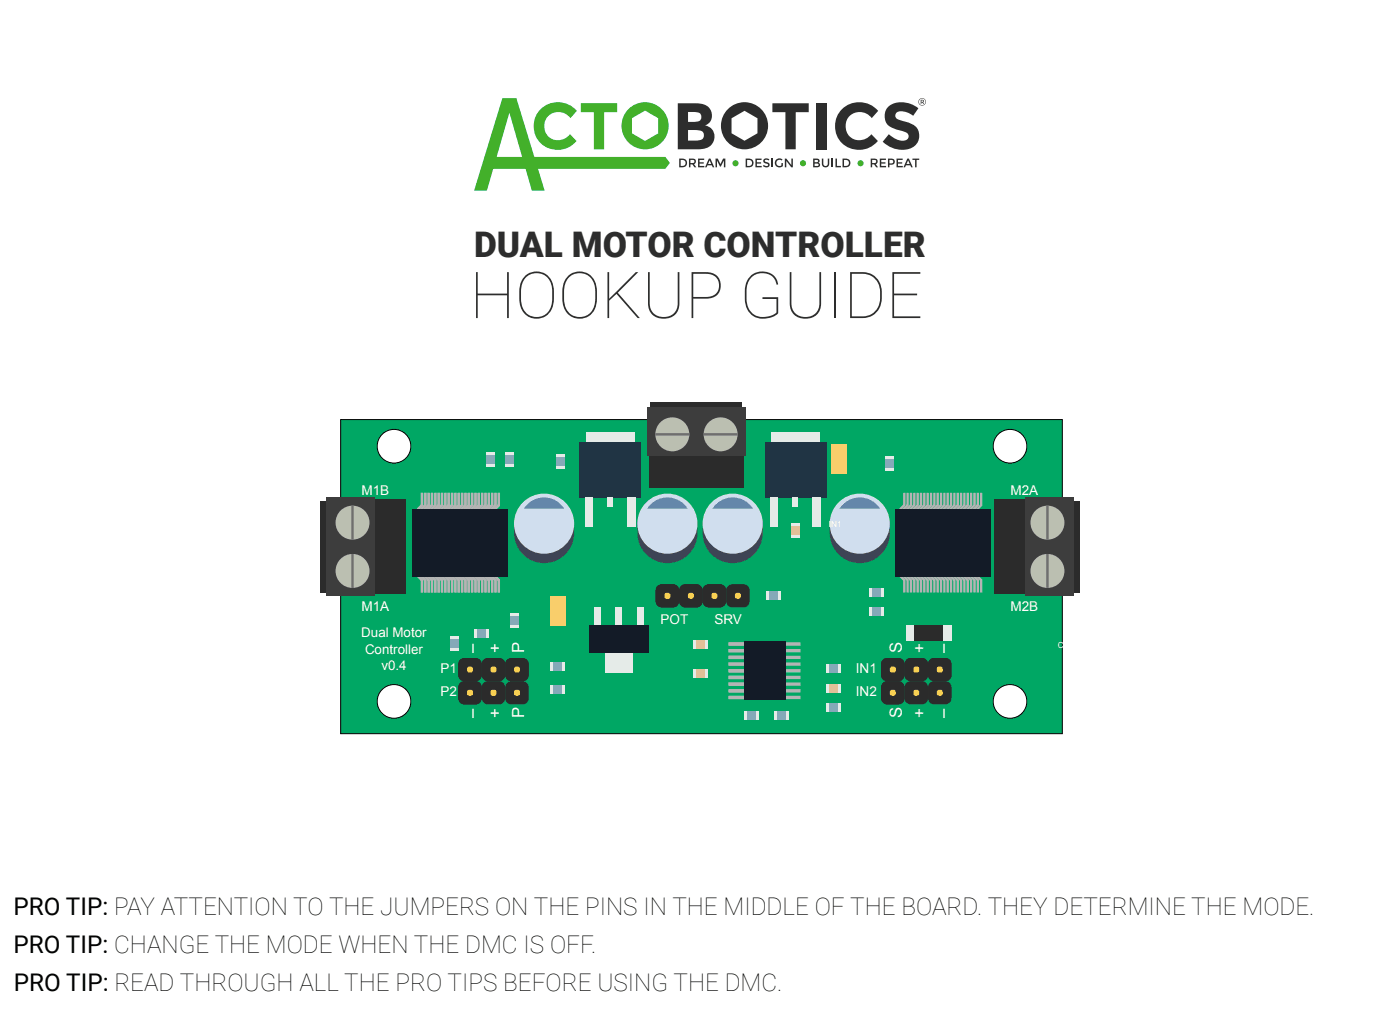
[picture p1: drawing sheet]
<svg xmlns="http://www.w3.org/2000/svg" width="203mm" height="147mm" viewBox="0 0 203 147" stroke-linecap="round" stroke-linejoin="round" font-family="sans-serif">
<!-- layer: Layer 1 -->
<path d="M144.2 64.8a2.44 2.44 0 0 1 4.8 0 2.44 2.44 0 0 1-4.8 0zM144.2 101.8a2.44 2.44 0 0 1 4.8 0 2.44 2.44 0 0 1-4.8 0zM54.7 64.8a2.45 2.45 0 0 1 4.9 0 2.45 2.45 0 0 1-4.9 0zM54.7 101.8a2.45 2.45 0 0 1 4.9 0 2.45 2.45 0 0 1-4.9 0zM49.4 60.9v45.6h104.8v-45.6z" fill="#00a764"/>
<g fill="none" stroke="#000" stroke-width=".15">
<path d="M49.4 60.9h104.8v45.6h-104.8z"/>
<circle cx="57.2" cy="64.8" r="2.44"/>
<circle cx="146.6" cy="64.8" r="2.44"/>
<circle cx="57.2" cy="101.8" r="2.44"/>
<circle cx="146.6" cy="101.8" r="2.44"/>
</g>
<g fill="#2b2b2b">
<path d="M94.5 58.4h13.2v1.1h-13.2z"/>
<path d="M94.2 66h13.7v4.8h-13.7z"/>
</g>
<path d="M94 59.2h14.2v7h-14.2z" fill="#3d3d3d"/>
<circle cx="104.6" cy="63" r="2.47" fill="#bbbfb1"/>
<path d="M102.1 63h5" fill="none" stroke="#6d6d6d" stroke-width=".34"/>
<circle cx="97.6" cy="63" r="2.47" fill="#bbbfb1"/>
<path d="M95.1 63h4.9" fill="none" stroke="#6d6d6d" stroke-width=".34"/>
<g fill="#2b2b2b">
<path d="M155.5 72.7h1.2v13.3h-1.2z"/>
<path d="M144.3 72.5h4.7v13.7h-4.7z"/>
</g>
<path d="M148.9 72.2h7v14.3h-7z" fill="#3d3d3d"/>
<circle cx="152" cy="82.9" r="2.47" fill="#bbbfb1"/>
<path d="M152 80.4v4.9" fill="none" stroke="#6d6d6d" stroke-width=".34"/>
<circle cx="152" cy="75.8" r="2.47" fill="#bbbfb1"/>
<path d="M152 73.4v4.9" fill="none" stroke="#6d6d6d" stroke-width=".34"/>
<g fill="#2b2b2b">
<path d="M46.5 72.7h1.2v13.3h-1.2z"/>
<path d="M54.2 72.5h4.7v13.7h-4.7z"/>
</g>
<path d="M47.3 72.2h7v14.3h-7z" fill="#3d3d3d"/>
<circle cx="51.2" cy="75.8" r="2.47" fill="#bbbfb1"/>
<path d="M51.2 73.4v4.9" fill="none" stroke="#6d6d6d" stroke-width=".34"/>
<circle cx="51.2" cy="82.9" r="2.47" fill="#bbbfb1"/>
<path d="M51.2 80.4v4.9" fill="none" stroke="#6d6d6d" stroke-width=".34"/>
<path d="M95.4 85l.6-.2h1.7a.89 .89 0 0 1 .9 .9v1.6a.89 .89 0 0 1-.9 .8h-1.7a.89 .89 0 0 1-.8-.8v-1.6z" fill="#2b2b2b"/>
<circle cx="96.9" cy="86.5" r=".46" fill="#f00"/>
<path d="M95.4 85l.6-.2h1.7a.89 .89 0 0 1 .9 .9v1.6a.89 .89 0 0 1-.9 .8h-1.7a.89 .89 0 0 1-.8-.8v-1.6z" fill="#2b2b2b"/>
<circle cx="96.9" cy="86.5" r=".46" fill="#f8d053"/>
<path d="M98.8 85l.7-.2h1.6a.89 .89 0 0 1 .9 .9v1.6a.89 .89 0 0 1-.9 .8h-1.6a.89 .89 0 0 1-.9-.8v-1.6z" fill="#2b2b2b"/>
<circle cx="100.3" cy="86.5" r=".46" fill="#f00"/>
<path d="M98.8 85l.7-.2h1.6a.89 .89 0 0 1 .9 .9v1.6a.89 .89 0 0 1-.9 .8h-1.6a.89 .89 0 0 1-.9-.8v-1.6z" fill="#2b2b2b"/>
<circle cx="100.3" cy="86.5" r=".46" fill="#f8d053"/>
<path d="M102.2 85l.7-.2h1.6a.89 .89 0 0 1 .9 .9v1.6a.89 .89 0 0 1-.9 .8h-1.6a.89 .89 0 0 1-.9-.8v-1.6z" fill="#2b2b2b"/>
<circle cx="103.7" cy="86.5" r=".46" fill="#f00"/>
<path d="M102.2 85l.7-.2h1.6a.89 .89 0 0 1 .9 .9v1.6a.89 .89 0 0 1-.9 .8h-1.6a.89 .89 0 0 1-.9-.8v-1.6z" fill="#2b2b2b"/>
<circle cx="103.7" cy="86.5" r=".46" fill="#f8d053"/>
<path d="M105.7 85l.6-.2h1.6a.89 .89 0 0 1 .9 .9v1.6a.89 .89 0 0 1-.9 .8h-1.6a.89 .89 0 0 1-.9-.8v-1.6z" fill="#2b2b2b"/>
<circle cx="107.1" cy="86.5" r=".46" fill="#f8d053"/>
<path d="M66.8 95.8l.6-.3h1.6a.89 .89 0 0 1 .9 .9v1.6a.89 .89 0 0 1-.9 .9h-1.6a.89 .89 0 0 1-.9-.9v-1.6z" fill="#2b2b2b"/>
<circle cx="68.2" cy="97.2" r=".46" fill="#f00"/>
<path d="M66.8 95.8l.6-.3h1.6a.89 .89 0 0 1 .9 .9v1.6a.89 .89 0 0 1-.9 .9h-1.6a.89 .89 0 0 1-.9-.9v-1.6z" fill="#2b2b2b"/>
<circle cx="68.2" cy="97.2" r=".46" fill="#f8d053"/>
<path d="M70.2 95.8l.6-.3h1.6a.89 .89 0 0 1 .9 .9v1.6a.89 .89 0 0 1-.9 .9h-1.6a.89 .89 0 0 1-.9-.9v-1.6z" fill="#2b2b2b"/>
<circle cx="71.6" cy="97.2" r=".46" fill="#f00"/>
<path d="M70.2 95.8l.6-.3h1.6a.89 .89 0 0 1 .9 .9v1.6a.89 .89 0 0 1-.9 .9h-1.6a.89 .89 0 0 1-.9-.9v-1.6z" fill="#2b2b2b"/>
<circle cx="71.6" cy="97.2" r=".46" fill="#f8d053"/>
<path d="M66.8 99.1l.6-.2h1.6a.89 .89 0 0 1 .9 .8v1.6a.89 .89 0 0 1-.9 .9h-1.6a.89 .89 0 0 1-.9-.9v-1.6z" fill="#2b2b2b"/>
<circle cx="68.2" cy="100.5" r=".46" fill="#f00"/>
<path d="M66.8 99.1l.6-.2h1.6a.89 .89 0 0 1 .9 .8v1.6a.89 .89 0 0 1-.9 .9h-1.6a.89 .89 0 0 1-.9-.9v-1.6z" fill="#2b2b2b"/>
<circle cx="68.2" cy="100.5" r=".46" fill="#f8d053"/>
<path d="M70.2 99.1l.6-.2h1.6a.89 .89 0 0 1 .9 .8v1.6a.89 .89 0 0 1-.9 .9h-1.6a.89 .89 0 0 1-.9-.9v-1.6z" fill="#2b2b2b"/>
<circle cx="71.6" cy="100.5" r=".46" fill="#f8d053"/>
<path d="M73.6 95.8l.6-.3h1.7a.89 .89 0 0 1 .8 .9v1.6a.89 .89 0 0 1-.8 .9h-1.7a.89 .89 0 0 1-.9-.9v-1.6z" fill="#2b2b2b"/>
<circle cx="75.1" cy="97.2" r=".46" fill="#f00"/>
<path d="M73.6 95.8l.6-.3h1.7a.89 .89 0 0 1 .8 .9v1.6a.89 .89 0 0 1-.8 .9h-1.7a.89 .89 0 0 1-.9-.9v-1.6z" fill="#2b2b2b"/>
<circle cx="75.1" cy="97.2" r=".46" fill="#f8d053"/>
<path d="M73.6 99.1l.6-.2h1.7a.89 .89 0 0 1 .8 .8v1.6a.89 .89 0 0 1-.8 .9h-1.7a.89 .89 0 0 1-.9-.9v-1.6z" fill="#2b2b2b"/>
<circle cx="75.1" cy="100.5" r=".46" fill="#f8d053"/>
<path d="M128.1 95.8l.7-.3h1.6a.89 .89 0 0 1 .9 .9v1.6a.89 .89 0 0 1-.9 .9h-1.6a.89 .89 0 0 1-.9-.9v-1.6z" fill="#2b2b2b"/>
<circle cx="129.6" cy="97.2" r=".46" fill="#f00"/>
<path d="M128.1 95.8l.7-.3h1.6a.89 .89 0 0 1 .9 .9v1.6a.89 .89 0 0 1-.9 .9h-1.6a.89 .89 0 0 1-.9-.9v-1.6z" fill="#2b2b2b"/>
<circle cx="129.6" cy="97.2" r=".46" fill="#f8d053"/>
<path d="M131.5 95.8l.7-.3h1.6a.89 .89 0 0 1 .9 .9v1.6a.89 .89 0 0 1-.9 .9h-1.6a.89 .89 0 0 1-.9-.9v-1.6z" fill="#2b2b2b"/>
<circle cx="133" cy="97.2" r=".46" fill="#f00"/>
<path d="M131.5 95.8l.7-.3h1.6a.89 .89 0 0 1 .9 .9v1.6a.89 .89 0 0 1-.9 .9h-1.6a.89 .89 0 0 1-.9-.9v-1.6z" fill="#2b2b2b"/>
<circle cx="133" cy="97.2" r=".46" fill="#f8d053"/>
<path d="M128.1 99.1l.7-.2h1.6a.89 .89 0 0 1 .9 .8v1.6a.89 .89 0 0 1-.9 .9h-1.6a.89 .89 0 0 1-.9-.9v-1.6z" fill="#2b2b2b"/>
<circle cx="129.6" cy="100.5" r=".46" fill="#f00"/>
<path d="M128.1 99.1l.7-.2h1.6a.89 .89 0 0 1 .9 .8v1.6a.89 .89 0 0 1-.9 .9h-1.6a.89 .89 0 0 1-.9-.9v-1.6z" fill="#2b2b2b"/>
<circle cx="129.6" cy="100.5" r=".46" fill="#f8d053"/>
<path d="M131.5 99.1l.7-.2h1.6a.89 .89 0 0 1 .9 .8v1.6a.89 .89 0 0 1-.9 .9h-1.6a.89 .89 0 0 1-.9-.9v-1.6z" fill="#2b2b2b"/>
<circle cx="133" cy="100.5" r=".46" fill="#f8d053"/>
<path d="M135 95.8l.6-.3h1.6a.89 .89 0 0 1 .9 .9v1.6a.89 .89 0 0 1-.9 .9h-1.6a.89 .89 0 0 1-.9-.9v-1.6z" fill="#2b2b2b"/>
<circle cx="136.4" cy="97.2" r=".46" fill="#f00"/>
<path d="M135 95.8l.6-.3h1.6a.89 .89 0 0 1 .9 .9v1.6a.89 .89 0 0 1-.9 .9h-1.6a.89 .89 0 0 1-.9-.9v-1.6z" fill="#2b2b2b"/>
<circle cx="136.4" cy="97.2" r=".46" fill="#f8d053"/>
<path d="M135 99.1l.6-.2h1.6a.89 .89 0 0 1 .9 .8v1.6a.89 .89 0 0 1-.9 .9h-1.6a.89 .89 0 0 1-.9-.9v-1.6z" fill="#2b2b2b"/>
<circle cx="136.4" cy="100.5" r=".46" fill="#f8d053"/>
<path d="M84.1 64.1h8.9v8.1h-8.9z" fill="#203444"/>
<g fill="#e5ebe8">
<path d="M85.1 62.7h7v1.4h-7z"/>
<path d="M84.9 72.2h1.1v4.3h-1.1z"/>
<path d="M88.2 72.2h.7v1.3h-.7z"/>
<path d="M90.9 72.2h1.3v4.3h-1.3z"/>
</g>
<path d="M111 64.1h9v8.1h-9z" fill="#203444"/>
<g fill="#e5ebe8">
<path d="M112 62.7h7v1.4h-7z"/>
<path d="M111.9 72.2h1.1v4.3h-1.1z"/>
<path d="M115.1 72.2h.7v1.3h-.7z"/>
<path d="M117.9 72.2h1.2v4.3h-1.2z"/>
</g>
<path d="M79.9 86.5h2.3v4.3h-2.3z" fill="#f9ce6b"/>
<path d="M79.9 89.9h2.3v.9h-2.3z" fill="#fcb071"/>
<path d="M120.7 64.4h2.3v4.3h-2.3z" fill="#f9ce6b"/>
<path d="M120.7 64.4h2.3v.9h-2.3z" fill="#fcb071"/>
<g fill="#e5ebe8">
<path d="M86.2 88.1h1v3.2h-1z"/>
<path d="M89.3 88.1h1v3.2h-1z"/>
<path d="M92.4 88.1h1v3.2h-1z"/>
<path d="M87.8 94.2h4v3.4h-4z"/>
</g>
<path d="M85.5 90.8h8.6v4h-8.6z" fill="#131b27"/>
<g fill="none" stroke="#b4b4b4" stroke-width=".34">
<path d="M61.2 71.7v1.6l-.5 .5M61.7 71.7v1.6l-.5 .5M62.2 71.7v1.6l-.5 .5M62.7 71.7v1.6l-.5 .5M63.2 71.7v1.6l-.5 .5M63.7 71.7v1.6l-.5 .5M64.2 71.7v1.6l-.5 .5M64.6 71.7v1.6l-.5 .5M65.1 71.7v1.6l-.5 .5M65.6 71.7v1.6l-.5 .5M66.1 71.7v1.6l-.5 .5M66.6 71.7v1.6l-.5 .5"/>
<path d="M67.1 71.7v1.6l-.5 .5M67.6 71.7v1.6l-.6 .5M68 71.7v1.6l-.5 .5M68.5 71.7v1.6l-.5 .5M69 71.7v1.6l-.5 .5M69.5 71.7v1.6l-.5 .5M70 71.7v1.6l-.5 .5M70.5 71.7v1.6l-.5 .5M70.9 71.7v1.6l-.5 .5M71.4 71.7v1.6l-.5 .5M71.9 71.7v1.6l-.5 .5M72.4 71.7v1.6l-.5 .5"/>
<path d="M60.7 83.7l.5 .5v1.6M61.2 83.7l.5 .5v1.6M61.7 83.7l.5 .5v1.6M62.2 83.7l.5 .5v1.6M62.7 83.7l.5 .5v1.6M63.2 83.7l.5 .5v1.6M63.7 83.7l.5 .5v1.6M64.1 83.7l.5 .5v1.6M64.6 83.7l.5 .5v1.6M65.1 83.7l.5 .5v1.6M65.6 83.7l.5 .5v1.6M66.1 83.7l.5 .5v1.6"/>
<path d="M66.6 83.7l.5 .5v1.6M67 83.7l.6 .5v1.6M67.5 83.7l.5 .5v1.6M68 83.7l.5 .5v1.6M68.5 83.7l.5 .5v1.6M69 83.7l.5 .5v1.6M69.5 83.7l.5 .5v1.6M70 83.7l.5 .5v1.6M70.4 83.7l.5 .5v1.6M70.9 83.7l.5 .5v1.6M71.4 83.7l.5 .5v1.6M71.9 83.7l.5 .5v1.6"/>
</g>
<path d="M59.9 73.8h13.8v9.9h-13.8z" fill="#131b27"/>
<g fill="none" stroke="#b4b4b4" stroke-width=".34">
<path d="M61.2 71.7v1.6l-.5 .5M61.7 71.7v1.6l-.5 .5M62.2 71.7v1.6l-.5 .5M62.7 71.7v1.6l-.5 .5M63.2 71.7v1.6l-.5 .5M63.7 71.7v1.6l-.5 .5M64.2 71.7v1.6l-.5 .5M64.6 71.7v1.6l-.5 .5M65.1 71.7v1.6l-.5 .5M65.6 71.7v1.6l-.5 .5M66.1 71.7v1.6l-.5 .5M66.6 71.7v1.6l-.5 .5"/>
<path d="M67.1 71.7v1.6l-.5 .5M67.6 71.7v1.6l-.6 .5M68 71.7v1.6l-.5 .5M68.5 71.7v1.6l-.5 .5M69 71.7v1.6l-.5 .5M69.5 71.7v1.6l-.5 .5M70 71.7v1.6l-.5 .5M70.5 71.7v1.6l-.5 .5M70.9 71.7v1.6l-.5 .5M71.4 71.7v1.6l-.5 .5M71.9 71.7v1.6l-.5 .5M72.4 71.7v1.6l-.5 .5"/>
<path d="M60.7 83.7l.5 .5v1.6M61.2 83.7l.5 .5v1.6M61.7 83.7l.5 .5v1.6M62.2 83.7l.5 .5v1.6M62.7 83.7l.5 .5v1.6M63.2 83.7l.5 .5v1.6M63.7 83.7l.5 .5v1.6M64.1 83.7l.5 .5v1.6M64.6 83.7l.5 .5v1.6M65.1 83.7l.5 .5v1.6M65.6 83.7l.5 .5v1.6M66.1 83.7l.5 .5v1.6"/>
<path d="M66.6 83.7l.5 .5v1.6M67 83.7l.6 .5v1.6M67.5 83.7l.5 .5v1.6M68 83.7l.5 .5v1.6M68.5 83.7l.5 .5v1.6M69 83.7l.5 .5v1.6M69.5 83.7l.5 .5v1.6M70 83.7l.5 .5v1.6M70.4 83.7l.5 .5v1.6M70.9 83.7l.5 .5v1.6M71.4 83.7l.5 .5v1.6M71.9 83.7l.5 .5v1.6"/>
</g>
<path d="M59.9 73.8h13.8v9.9h-13.8z" fill="#131b27"/>
<g fill="none" stroke="#b4b4b4" stroke-width=".34">
<path d="M131.3 71.7v1.6l-.6 .5M131.7 71.7v1.6l-.5 .5M132.2 71.7v1.6l-.5 .5M132.7 71.7v1.6l-.5 .5M133.2 71.7v1.6l-.5 .5M133.7 71.7v1.6l-.5 .5M134.2 71.7v1.6l-.5 .5M134.6 71.7v1.6l-.5 .5M135.1 71.7v1.6l-.5 .5M135.6 71.7v1.6l-.5 .5M136.1 71.7v1.6l-.5 .5M136.6 71.7v1.6l-.5 .5"/>
<path d="M137.1 71.7v1.6l-.5 .5M137.6 71.7v1.6l-.5 .5M138 71.7v1.6l-.5 .5M138.5 71.7v1.6l-.5 .5M139 71.7v1.6l-.5 .5M139.5 71.7v1.6l-.5 .5M140 71.7v1.6l-.5 .5M140.5 71.7v1.6l-.5 .5M141 71.7v1.6l-.6 .5M141.4 71.7v1.6l-.5 .5M141.9 71.7v1.6l-.5 .5M142.4 71.7v1.6l-.5 .5"/>
<path d="M130.7 83.7l.6 .5v1.6M131.2 83.7l.5 .5v1.6M131.7 83.7l.5 .5v1.6M132.2 83.7l.5 .5v1.6M132.7 83.7l.5 .5v1.6M133.2 83.7l.5 .5v1.6M133.7 83.7l.5 .5v1.6M134.1 83.7l.5 .5v1.6M134.6 83.7l.5 .5v1.6M135.1 83.7l.5 .5v1.6M135.6 83.7l.5 .5v1.6M136.1 83.7l.5 .5v1.6"/>
<path d="M136.6 83.7l.5 .5v1.6M137.1 83.7l.5 .5v1.6M137.5 83.7l.5 .5v1.6M138 83.7l.5 .5v1.6M138.5 83.7l.5 .5v1.6M139 83.7l.5 .5v1.6M139.5 83.7l.5 .5v1.6M140 83.7l.5 .5v1.6M140.4 83.7l.6 .5v1.6M140.9 83.7l.5 .5v1.6M141.4 83.7l.5 .5v1.6M141.9 83.7l.5 .5v1.6"/>
</g>
<path d="M129.9 73.8h13.8v9.9h-13.8z" fill="#131b27"/>
<g fill="none" stroke="#b4b4b4" stroke-width=".48">
<path d="M106 93.5h2.8M106 94.4h2.8M106 95.4h2.8M106 96.4h2.8M106 97.3h2.8M106 98.3h2.8M106 99.3h2.8M113.1 93.5h2.9M113.1 94.4h2.9M113.1 95.4h2.9M113.1 96.4h2.9M113.1 97.3h2.9"/>
<path d="M113.1 98.3h2.9M113.1 99.3h2.9M106 100.3h2.8M106 101.2h2.8M113.1 100.3h2.9M113.1 101.2h2.9"/>
</g>
<path d="M108 93h6v8.5h-6z" fill="#131b27"/>
<path d="M100.7 93h2v1.2h-2z" fill="#e5ebe8"/>
<path d="M101.1 93h1.3v1.2h-1.3z" fill="#dbc5a7"/>
<path d="M100.7 93h2v1.2h-2z" fill="#e5ebe8"/>
<path d="M101.1 93h1.3v1.2h-1.3z" fill="#dbc5a7"/>
<path d="M100.7 97.1h2v1.2h-2z" fill="#e5ebe8"/>
<path d="M101.1 97.1h1.3v1.2h-1.3z" fill="#dbc5a7"/>
<path d="M114.9 76h1.2v2.1h-1.2z" fill="#e5ebe8"/>
<path d="M114.9 76.4h1.2v1.3h-1.2z" fill="#dbc5a7"/>
<path d="M120 99.3h2v1.2h-2z" fill="#e5ebe8"/>
<path d="M120.3 99.3h1.3v1.2h-1.3z" fill="#dbc5a7"/>
<path d="M120 96.4h2v1.2h-2z" fill="#e5ebe8"/>
<path d="M120.3 96.4h1.3v1.2h-1.3z" fill="#85a9b8"/>
<path d="M126.3 85.5h2v1.1h-2z" fill="#e5ebe8"/>
<path d="M126.6 85.5h1.3v1.1h-1.3z" fill="#85a9b8"/>
<path d="M131.4 90.8h6.7v2.2h-6.7z" fill="#e5ebe8"/>
<path d="M132.7 90.8h4.2v2.2h-4.2z" fill="#2b2b2b"/>
<path d="M126.3 88.1h2v1.2h-2z" fill="#e5ebe8"/>
<path d="M126.6 88.1h1.3v1.2h-1.3z" fill="#85a9b8"/>
<path d="M120 102h2v1.2h-2z" fill="#e5ebe8"/>
<path d="M120.3 102h1.3v1.2h-1.3z" fill="#85a9b8"/>
<path d="M111.3 85.9h2v1.2h-2z" fill="#e5ebe8"/>
<path d="M111.7 85.9h1.3v1.2h-1.3z" fill="#85a9b8"/>
<path d="M112.4 103.2h2v1.2h-2z" fill="#e5ebe8"/>
<path d="M112.8 103.2h1.3v1.2h-1.3z" fill="#85a9b8"/>
<path d="M108 103.2h2.1v1.2h-2.1z" fill="#e5ebe8"/>
<path d="M108.4 103.2h1.3v1.2h-1.3z" fill="#85a9b8"/>
<path d="M79.9 99.5h2v1.2h-2z" fill="#e5ebe8"/>
<path d="M80.3 99.5h1.2v1.2h-1.2z" fill="#85a9b8"/>
<path d="M65.4 92.3h1.1v2.1h-1.1z" fill="#e5ebe8"/>
<path d="M65.4 92.7h1.1v1.3h-1.1z" fill="#85a9b8"/>
<path d="M74 89h1.2v2.1h-1.2z" fill="#e5ebe8"/>
<path d="M74 89.4h1.2v1.3h-1.2z" fill="#85a9b8"/>
<path d="M80.7 66h1.2v2.1h-1.2z" fill="#e5ebe8"/>
<path d="M80.7 66.4h1.2v1.3h-1.2z" fill="#85a9b8"/>
<path d="M73.4 65.6h1.2v2.1h-1.2z" fill="#e5ebe8"/>
<path d="M73.4 66h1.2v1.3h-1.2z" fill="#85a9b8"/>
<path d="M70.6 65.6h1.2v2.1h-1.2z" fill="#e5ebe8"/>
<path d="M70.6 66h1.2v1.3h-1.2z" fill="#85a9b8"/>
<path d="M79.9 96.2h2v1.1h-2z" fill="#e5ebe8"/>
<path d="M80.3 96.2h1.2v1.1h-1.2z" fill="#85a9b8"/>
<path d="M68.9 91.4h2v1.1h-2z" fill="#e5ebe8"/>
<path d="M69.3 91.4h1.3v1.1h-1.3z" fill="#85a9b8"/>
<path d="M128.6 66.2h1.1v2h-1.1z" fill="#e5ebe8"/>
<path d="M128.6 66.6h1.1v1.2h-1.1z" fill="#85a9b8"/>
<path d="M75.7 74.5a4.4 4.4 0 0 1 7.3 1.2h.3v1.4a4.4 4.4 0 0 1-4.2 4.6 4.4 4.4 0 0 1-4.5-4.3v-1.7h.4z" fill="#3e4455"/>
<circle cx="79" cy="76" r="4.4" fill="#d0deee"/>
<path d="M76.4 73.4a3.5 3.5 0 0 1 5.5 .4h-5.9z" fill="#6487aa"/>
<path d="M93.6 74.5a4.4 4.4 0 0 1 7.3 1.2h.3v1.4a4.4 4.4 0 0 1-4.2 4.6 4.4 4.4 0 0 1-4.5-4.3v-1.7h.4z" fill="#3e4455"/>
<circle cx="96.9" cy="76" r="4.4" fill="#d0deee"/>
<path d="M94.3 73.4a3.5 3.5 0 0 1 5.5 .4h-5.9z" fill="#6487aa"/>
<path d="M103.1 74.5a4.4 4.4 0 0 1 7.3 1.2h.3v1.4a4.4 4.4 0 0 1-4.2 4.6 4.4 4.4 0 0 1-4.5-4.3v-1.7h.3z" fill="#3e4455"/>
<circle cx="106.3" cy="76" r="4.4" fill="#d0deee"/>
<path d="M103.8 73.4a3.5 3.5 0 0 1 5.5 .4h-5.9z" fill="#6487aa"/>
<path d="M121.5 74.5a4.4 4.4 0 0 1 7.3 1.2h.3v1.4a4.4 4.4 0 0 1-4.2 4.6 4.4 4.4 0 0 1-4.5-4.3v-1.7h.4z" fill="#3e4455"/>
<circle cx="124.8" cy="76" r="4.4" fill="#d0deee"/>
<path d="M122.2 73.4a3.5 3.5 0 0 1 5.5 .4h-5.9z" fill="#6487aa"/>
<g fill="#43b02a">
<circle cx="106.8" cy="23.7" r=".44"/>
<circle cx="116.5" cy="23.7" r=".44"/>
<circle cx="124.9" cy="23.7" r=".44"/>
</g>
<g fill="#2d2d2d">
<path d="M101.3 23h.9v.2h-.7v.4h.6v.1h-.6v.4h.7v.2h-.9z"/>
<path d="M103.9 23h.3l.4 .8 .4-.8h.3v1.3h-.2v-1l-.5 .9h-.1l-.4-.9v1h-.2z"/>
<path d="M109.6 23h.9v.2h-.6v.4h.6v.1h-.6v.4h.7v.2h-1z"/>
<path d="M110.9 23.1l.6-.1 .2 .1-.1 .2a.26 .26 0 0 0-.4-.2 .26 .26 0 0 0-.1 .4h.1a.43 .43 0 0 1 .5 .5 .43 .43 0 0 1-.6 .3l-.4-.2 .2-.2a.31 .31 0 0 0 .3 .3 .31 .31 0 0 0 .3-.3l-.1-.1a.5 .5 0 0 1-.5-.2 .5 .5 0 0 1 0-.5z"/>
<path d="M112 23h.2v1.3h-.2z"/>
<path d="M112.7 23.2l.2-.2h.4l.3 .1-.1 .2a.46 .46 0 0 0-.7 0 .46 .46 0 0 0 0 .6 .46 .46 0 0 0 .6 .1v-.3h.2v.4a.67 .67 0 0 1-.9 0 .67 .67 0 0 1 0-.9z"/>
<path d="M113.9 23h.2l.8 1v-1h.2v1.3h-.3l-.7-.9v.9h-.2z"/>
<path d="M119.3 23h.2v.7a.33 .33 0 0 0 .3 .4 .33 .33 0 0 0 .3-.4v-.7h.3a1.27 1.27 0 0 1-.2 1.1 .54 .54 0 0 1-.6 .2 .54 .54 0 0 1-.3-.6z"/>
<path d="M120.7 23h.2v1.3h-.2z"/>
<path d="M121.3 23h.2v1.1h.6v.2h-.8z"/>
<path d="M127.7 23h.9v.2h-.7v.4h.6v.1h-.6v.4h.7v.2h-.9z"/>
<path d="M130.1 23h.9v.2h-.7v.4h.6v.1h-.6v.4h.7v.2h-.9z"/>
<path d="M132.4 23h1v.2h-.4v1.1h-.2v-1.1h-.4z"/>
<path d="M98.8 23.2v.9a.47 .47 0 0 0 .7-.3 .47 .47 0 0 0-.5-.6zM98.6 23h.4a.64 .64 0 0 1 .7 .7 .64 .64 0 0 1-.7 .6h-.4z"/>
<path d="M100.2 23.2v.5l.5-.1v-.3zM100 23a.86 .86 0 0 1 1 .2 .42 .42 0 0 1-.3 .6l.4 .5h-.3l-.3-.4h-.3v.4h-.2z"/>
<path d="M103 23.3l-.2 .5h.4zM102.9 23h.2l.6 1.3h-.3l-.1-.3h-.6l-.1 .3h-.3z"/>
<path d="M108.4 23.2v.9a.47 .47 0 0 0 .7-.3 .47 .47 0 0 0-.4-.6zM108.2 23h.5a.64 .64 0 0 1 .7 .7 .64 .64 0 0 1-.8 .6h-.4z"/>
<path d="M118.2 23.7v.4l.6-.1-.1-.2zM118.2 23.2v.3h.5v-.1l-.1-.2zM118 23h.5a.33 .33 0 0 1 .4 .2 .33 .33 0 0 1-.1 .4l.2 .2-.1 .4-.9 .1z"/>
<path d="M122.5 23.2v.9a.47 .47 0 0 0 .7-.3 .47 .47 0 0 0-.5-.6zM122.3 23h.4a.64 .64 0 0 1 .7 .7 .64 .64 0 0 1-.7 .6h-.4z"/>
<path d="M126.6 23.2v.5l.5-.1v-.3zM126.4 23a.86 .86 0 0 1 1 .2 .42 .42 0 0 1-.3 .6l.3 .5h-.2l-.3-.4h-.3v.4h-.2z"/>
<path d="M129.1 23.2v.5l.5-.1 .1-.2-.1-.1zM128.9 23h.4a.46 .46 0 0 1 .6 .5 .46 .46 0 0 1-.6 .4h-.2v.4h-.2z"/>
<path d="M131.8 23.3l-.2 .5h.4zM131.7 23h.2l.6 1.3h-.2l-.2-.3h-.6l-.1 .3h-.3z"/>
</g>
<g fill="#43b02a">
<path d="M78.5 15.8a3.6 3.6 0 0 1 5.2 .3l-.9 1a2.07 2.07 0 0 0-2.7-.7 2.07 2.07 0 0 0-.9 2.7 2.07 2.07 0 0 0 2.5 1.1l.7-.4 .3-.3 1 1a3.5 3.5 0 0 1-5.1 .4 3.5 3.5 0 0 1-.1-5.1z"/>
<path d="M84.3 15h5.3v1.3h-1.9v5.4h-1.5v-5.4h-1.9z"/>
<path d="M73.9 16.3l1.9 6.5h-3.7zM72.9 14.2l-4.1 13.5h1.9l.9-3.2h4.7l.9 3.2h1.9l-1-3.2h18.5l.6-.9-.6-.8h-19l-2.7-8.6z"/>
</g>
<g fill="#2d2d2d">
<path d="M112.1 15h5.3v1.3h-1.9v5.4h-1.5v-5.4h-1.9z"/>
<path d="M118.5 15h1.5v6.7h-1.5z"/>
<path d="M122.2 15.8a3.6 3.6 0 0 1 5.3 .3l-1 1a2.07 2.07 0 0 0-2.7-.7 2.07 2.07 0 0 0-.9 2.7 2.07 2.07 0 0 0 2.6 1.1l.7-.4 .3-.3 .9 1a3.5 3.5 0 0 1-5 .4 3.5 3.5 0 0 1-.2-5.1z"/>
<path d="M128.8 15.6a3.4 3.4 0 0 1 4.2-.1l.3 .2-.8 1.1a2.24 2.24 0 0 0-2.3-.5 .64 .64 0 0 0-.2 .8 .64 .64 0 0 0 .6 .3l.8 .3a2.09 2.09 0 0 1 2 2.5 2.38 2.38 0 0 1-2.9 1.5 4.1 4.1 0 0 1-2.4-1.1l.9-1.1a2.67 2.67 0 0 0 2.5 .8 .64 .64 0 0 0 .4-.7 .64 .64 0 0 0-.6-.5 4.9 4.9 0 0 1-2.6-1.1 2.14 2.14 0 0 1 .1-2.4z"/>
<path d="M99.9 18.9v1.5a3.2 3.2 0 0 0 2.1-.3 .74 .74 0 0 0 .1-.8 .74 .74 0 0 0-.7-.4zM99.9 16.3v1.4h1a.72 .72 0 0 0 .9-.7 .72 .72 0 0 0-.8-.7zM98.4 15h2.6a1.98 1.98 0 0 1 2.3 1.8 1.47 1.47 0 0 1-1 1.4 1.75 1.75 0 0 1 1.4 2 1.75 1.75 0 0 1-1.9 1.4l-3.4 .1z"/>
</g>
<path d="M91.7 17.2l1.9-1.2 1.9 1.2v2.2l-1.9 1.1-1.9-1.1zM90.2 18.3a3.4 3.4 0 0 0 6.9 0 3.4 3.4 0 0 0-6.9 0z" fill="#43b02a"/>
<g fill="#2d2d2d">
<path d="M106.2 17.2l1.9-1.1 1.8 1.1v2.1l-1.8 1.1-1.9-1.1zM104.6 18.3a3.5 3.5 0 0 0 6.9 0 3.5 3.5 0 0 0-6.9 0z"/>
<path d="M133.7 14.6v.2l.3-.1v-.1zM133.6 14.5h.4l.1 .2-.1 .2 .1 .2h-.1l-.1-.2h-.2v.2h-.1zM133.4 14.8a.48 .48 0 0 0 .9 0 .48 .48 0 0 0-.9 0zM133.3 14.8a.55 .55 0 0 1 1.1 0 .55 .55 0 0 1-1.1 0z"/>
</g>
<text font-size="9.4" fill="#2d2d2d" x="68.2" y="46.2">HOOKUP GUIDE</text>
<text font-size="5.1" fill="#2d2d2d" x="68.8" y="37.3">DUAL MOTOR CONTROLLER</text>
<g font-size="3.5">
<text x="1.9" y="132.8">PRO TIP: PAY ATTENTION TO THE JUMPERS ON THE PINS IN THE MIDDLE OF THE BOARD. THEY DETERMINE THE MODE.</text>
<text x="1.9" y="138.3">PRO TIP: CHANGE THE MODE WHEN THE DMC IS OFF.</text>
<text x="2" y="143.8">PRO TIP: READ THROUGH ALL THE PRO TIPS BEFORE USING THE DMC.</text>
</g>
<g font-size="2.4" fill="#fff">
<text x="69.3" y="94.8" transform="rotate(-90 69.3 94.8)">–</text>
<text x="72.7" y="94.8" transform="rotate(-90 72.7 94.8)">+</text>
<text x="76.1" y="94.8" transform="rotate(-90 76.1 94.8)">P</text>
<text x="130.9" y="94.8" transform="rotate(-90 130.9 94.8)">S</text>
<text x="134.3" y="94.8" transform="rotate(-90 134.3 94.8)">+</text>
<text x="137.7" y="94.8" transform="rotate(-90 137.7 94.8)">–</text>
<text x="69.3" y="104.2" transform="rotate(-90 69.3 104.2)">–</text>
<text x="72.7" y="104.2" transform="rotate(-90 72.7 104.2)">+</text>
<text x="76.1" y="104.2" transform="rotate(-90 76.1 104.2)">P</text>
<text x="130.9" y="104.2" transform="rotate(-90 130.9 104.2)">S</text>
<text x="134.3" y="104.2" transform="rotate(-90 134.3 104.2)">+</text>
<text x="137.7" y="104.2" transform="rotate(-90 137.7 104.2)">–</text>
</g>
<g font-size="2" fill="#fff">
<text x="52.5" y="71.9">M1B</text>
<text x="146.7" y="71.9">M2A</text>
<text x="52.5" y="88.7">M1A</text>
<text x="146.7" y="88.7">M2B</text>
<text x="95.9" y="90.5">POT</text>
<text x="103.7" y="90.5">SRV</text>
<text x="63.9" y="97.6">P1</text>
<text x="63.9" y="101">P2</text>
<text x="124.2" y="97.6">IN1</text>
<text x="124.2" y="101">IN2</text>
</g>
<g font-size="1.9" fill="#fff">
<text x="52.4" y="92.4">Dual Motor</text>
<text x="53" y="94.9">Controller</text>
<text x="55.3" y="97.3">v0.4</text>
</g>
<g font-size="1.2" fill="#fff">
<text x="120.3" y="76.4">IN1</text>
<text x="153.5" y="94">Channel1</text>
</g>
</svg>
